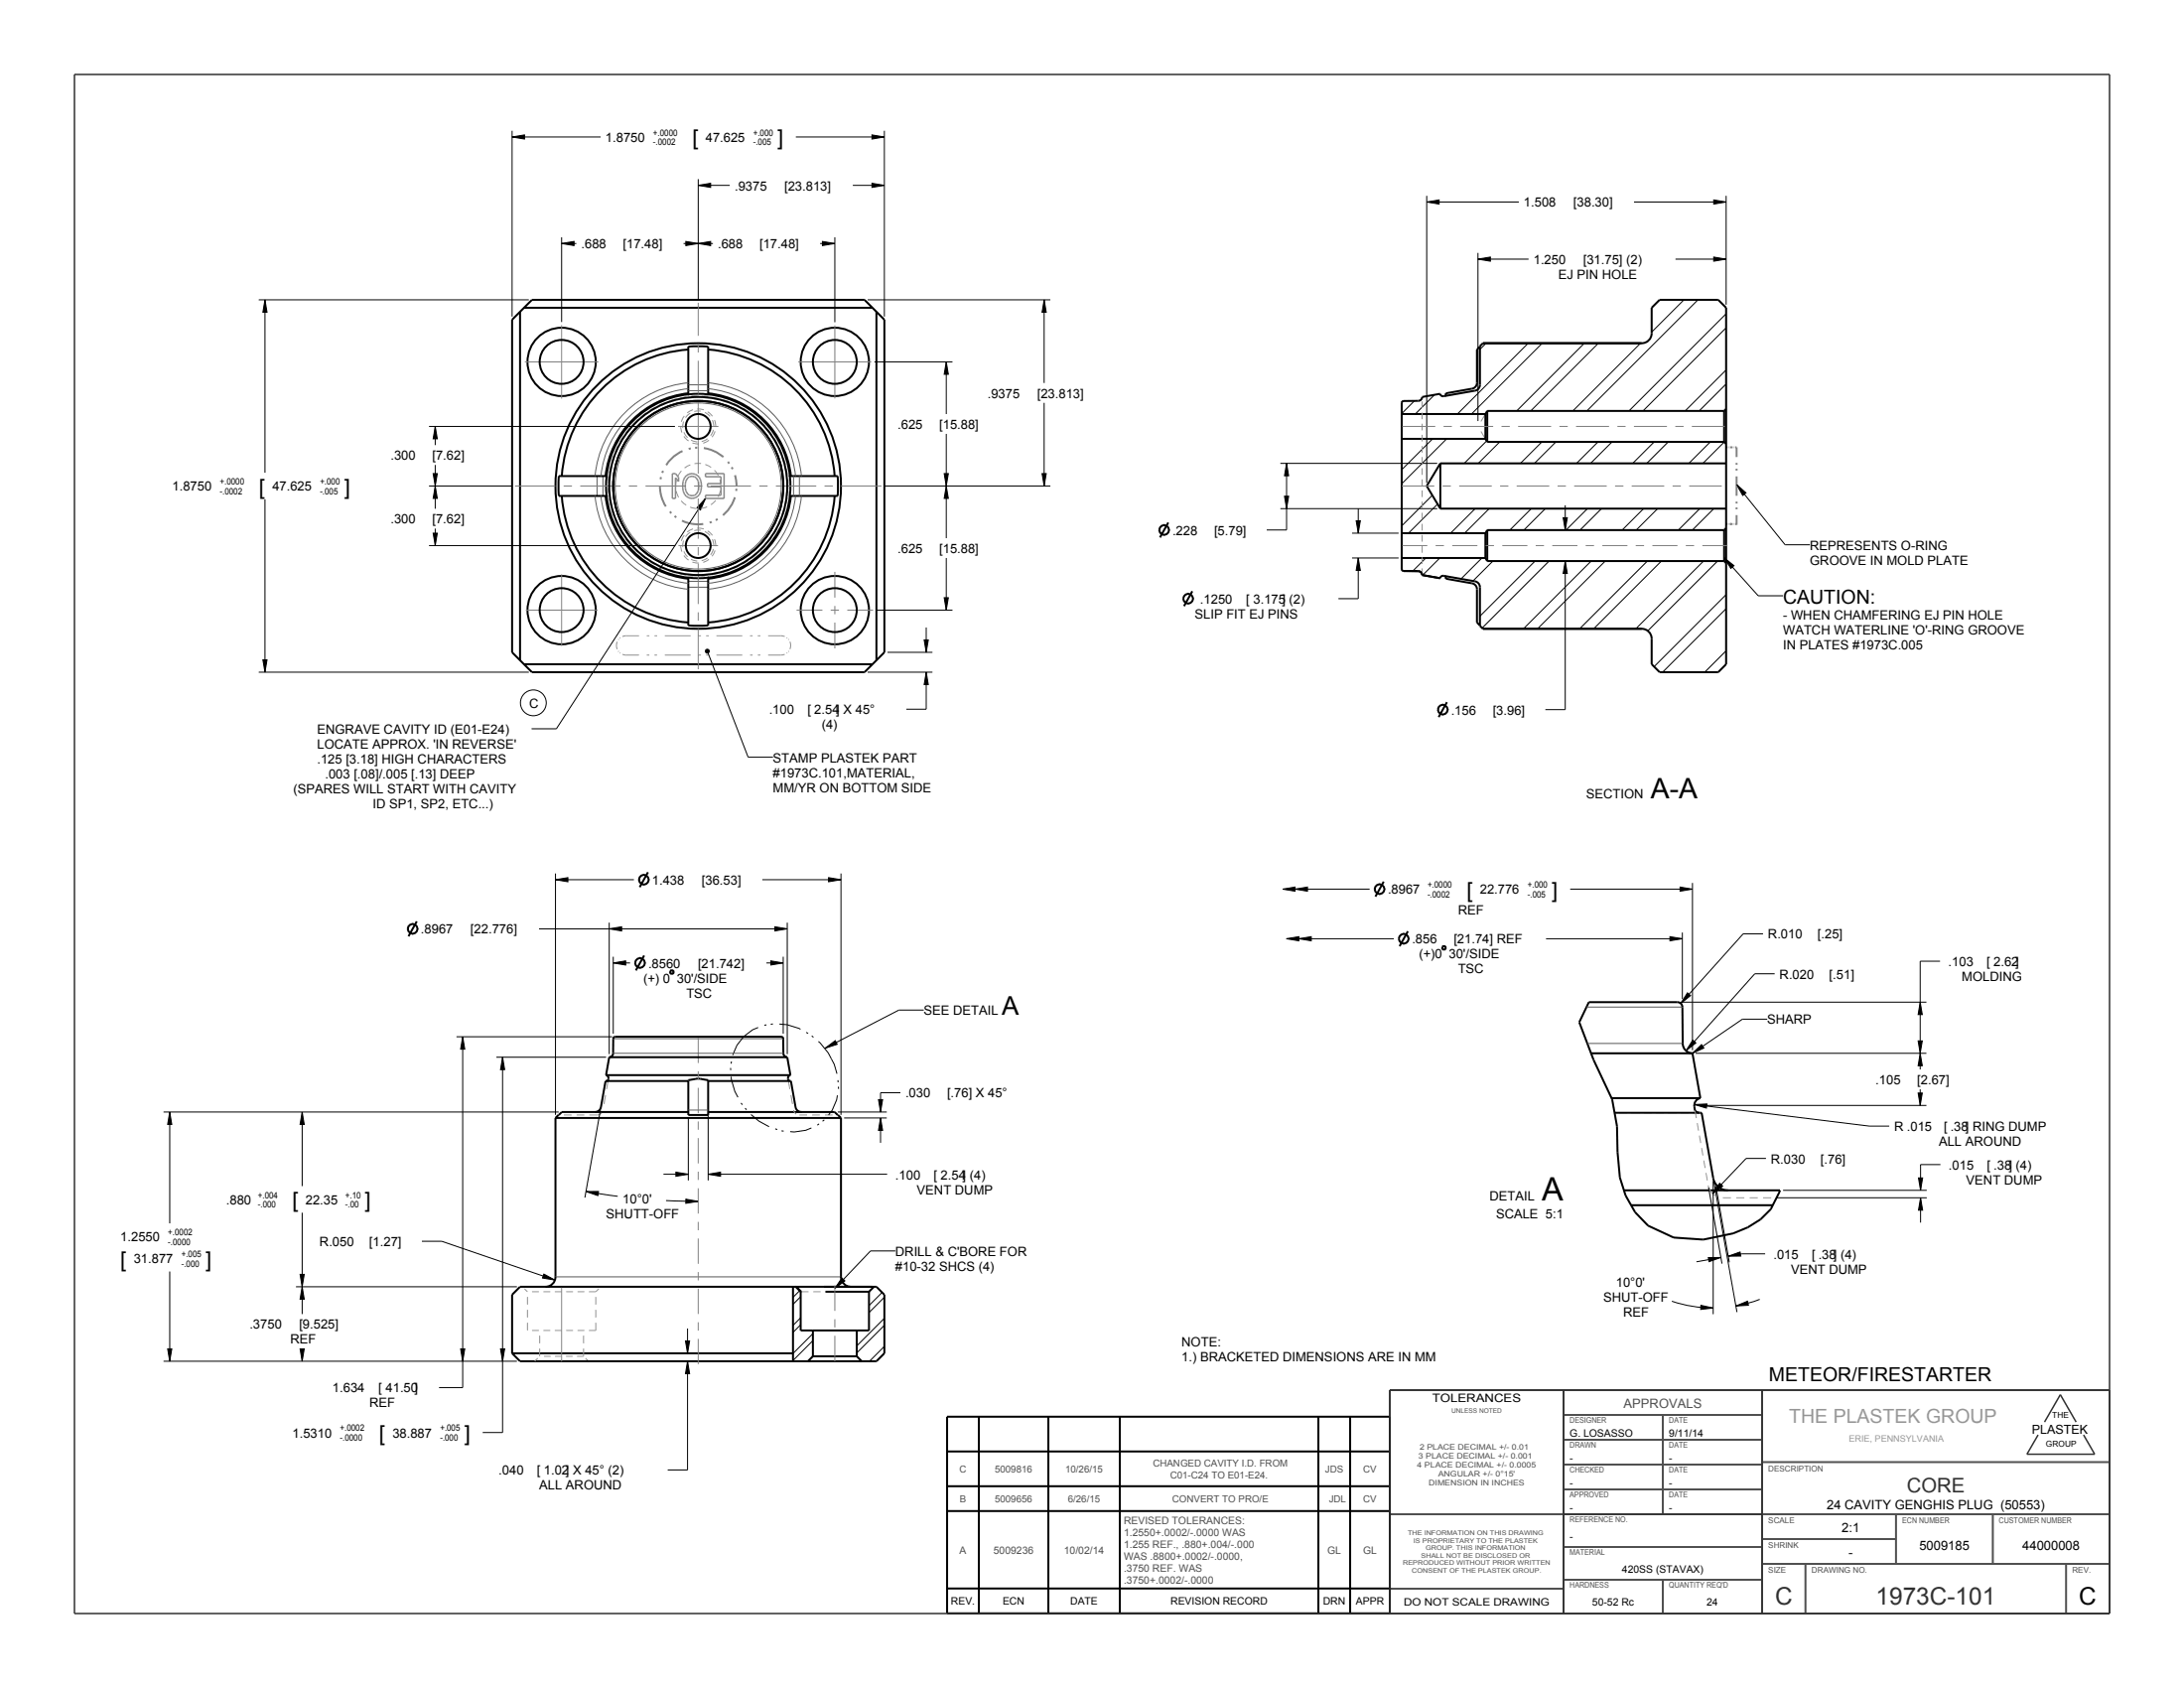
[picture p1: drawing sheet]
<svg xmlns="http://www.w3.org/2000/svg" width="559mm" height="432mm" viewBox="0 0 559 432" stroke-linecap="round" stroke-linejoin="round" font-family="sans-serif">
<g fill="none" stroke="#000" stroke-width=".51">
<path d="M133.1 79.7v89.2M134.1 78.7h89.1M224.2 79.7v89.2M131 81.8l5.1-5.1h85.1l5.1 5.1v85.1l-5.1 5h-85.1l-5.1-5zM176.1 89.4a35 35 0 0 0-32.4 32.4M181.2 89.4a35 35 0 0 1 32.4 32.4M378.7 88.7l-.8 .7v8.5a1.53 1.53 0 0 1-1.3 1.5l-6.6 1.2M176.1 100.9v-12.2l2.2-.1 2.9 .1v12.2M176.1 100.6a23.8 23.8 0 0 0-21.2 21.2M181.2 100.6a23.8 23.8 0 0 1 21.2 21.2M368.5 118.5v11.6M368.5 118.5l-3.5 5.8 3.5 5.8"/>
<path d="M368.5 118.5h73.1M370 100.6l-.3 .7M370 100.6v.3M441.1 105.1h-60.6l-.4 .8h-21.5v-2.8l.3-.5 4-.1a1.02 1.02 0 0 0 1-1l4.6-.8 .3 .5 .6 .2 8-1.5a1.52 1.52 0 0 0 1.3-1.5v-9.8l.7-.8h40.7a2.54 2.54 0 0 0 2.5-2.5v-6.6l2-2h15l2 2v91.2l-2 2h-15l-2-2v-6.5a2.54 2.54 0 0 0-2.5-2.6h-40.7l-.7-.7v-9.9a1.52 1.52 0 0 0-1.3-1.5l-8-1.4-.6 .1-.3 .5-4.6-.8a1.02 1.02 0 0 0-1-1l-4-.1-.3-.4v-2.9h21.5l.4 .8h60.6M441.1 113h-60.6l-.4-.7h-21.5v24.1h21.5l.4-.8h60.6M441.1 113l.5 .6M441.1 105.1v7.9M441.6 104.6l-.5 .5M143.7 126.9a35 35 0 0 0 32.4 32.3M154.9 126.9a23.8 23.8 0 0 0 21.2 21.1M155.2 121.8h-12.2l-.1 2.2 .1 2.9h12.2M202.1 121.8h12.2l.1 2.9-.1 2.2h-12.2"/>
<path d="M202.4 126.9a23.8 23.8 0 0 1-21.2 21.1M213.6 126.9a35 35 0 0 1-32.4 32.3M298.9 133.7l-2.1 3.8M368.5 130.1h73.1M441.1 135.6v7.9M441.6 135.1l-.5 .5M176.1 147.8v12.2l2.9 .1 2.2-.1v-12.2M305.1 151.2l-2.2 3.9M369.7 147.4l.3 .6M370 148l4.6 .9a4.6 4.6 0 0 1 2.7 .6l.4 .5 .2 .7v8.5l.8 .8M370 147.8v.2M441.1 143.5l.5 .5"/>
<path d="M134.1 169.9h89.1M370.2 179.6l-2.1 3.8M106.6 235.7l-2.1 3.8M165.8 223.1l-2.1 3.8M354 225.5l-2.1 3.9M360.2 238.2l-2.1 3.8M164.8 244.4l-2.1 3.8M171.7 248.2h.4l.2 .2v.5l-.2 .2h-.4l-.2-.2v-.5zM369 242.3l.2-.3h.5l.2 .3v.4l-.2 .2h-.5l-.2-.2zM155.1 275a.79 .79 0 0 1 .6 .7 .79 .79 0 0 1-.5 .8M155.1 275h47.1M155.9 270.4l-.8 4.6"/>
<path d="M156.9 269.4v-3.7l.3-.4 .2-.1h42.5l.2 .1 .3 .4v3.7M176.1 276.5v-.2l2-.4h1.1l2 .4v8.9h-5.1v-8.7h-21.2l-.8 4.7a4.6 4.6 0 0 1-.6 2.7l-.5 .4-.8 .2M181.2 276.5h21.2l.8 4.7a4.6 4.6 0 0 0 .6 2.7l.5 .4 .8 .2M201.4 270.4l.8 4.6M202.2 275a.79 .79 0 0 0-.6 .7 .79 .79 0 0 0 .5 .8M430.5 266.9v-9.3a1.27 1.27 0 0 0-1.3-1.2h-22.7l-2.4 5.1 3.6 9.6 4.8 10.1 1.2 6.9 .2 6.6 .6 6.5 1.4 4.6 2.5 4.3 3.3 3.4 6.5 3.1 7.6 .5 7.7-1.6 3.7-1.5 3.3-2.1 2.6-2.6 2.3-4.5v-.3h-39.9M433 269.4l2.1 11.5M142.1 286v40.6a2.54 2.54 0 0 1-2.5 2.6M142.1 286h73.1M176.1 284.5h-32.4l-1.6 1.5M181.2 284.5h32.4l1.6 1.5M215.2 286v40.6a2.54 2.54 0 0 0 2.5 2.6"/>
<path d="M412.3 280.9h22.8M413.1 284.7h22.3l2.9 16.6a3.8 3.8 0 0 0 3.8 3.2M435.1 280.9a2.12 2.12 0 0 0-1.2 3.4l.9 .4M417.3 308.3h36.3M131 331.2l2.1-2h91.1l2.1 2v15l-2.1 2h-91.1l-2.1-2zM202.9 329.2v19M203.7 329.3l1.2 1.1M203.8 329.2l1.2 1.2h-.1M204.9 330.4v9.9h3.1v6.6M211.2 330.4h11.1M222.3 330.4v9.9h-3.1v6.6M223.6 329.2l-1.3 1.2"/>
<path d="M131 346.2h71.9M208 346.9l-1.3 1.3M208 346.9h11.2M219.2 346.9l1.3 1.3M242.3 362.4h113.3v50.3h-113.3zM242.3 371.3h113.3M250.5 362.4v50.3M268.2 362.4v50.3M286.5 362.4v50.3M337.3 362.4v50.3M345.4 362.4v50.3M242.3 386.5h113.3"/>
<path d="M242.3 380.2h113.3M242.3 406.3h113.3"/>
<circle cx="143.7" cy="92.6" r="8.7"/>
<circle cx="213.6" cy="92.6" r="8.7"/>
<circle cx="178.6" cy="124.3" r="36.5"/>
<circle cx="178.6" cy="124.3" r="23.6"/>
<circle cx="178.6" cy="124.3" r="21.7"/>
<circle cx="297.8" cy="135.6" r="1.25"/>
<circle cx="143.7" cy="156.1" r="8.7"/>
<circle cx="213.6" cy="156.1" r="8.7"/>
<circle cx="304" cy="153.1" r="1.25"/>
<circle cx="369.1" cy="181.5" r="1.25"/>
<circle cx="105.6" cy="237.6" r="1.25"/>
<circle cx="164.7" cy="225" r="1.25"/>
<circle cx="353" cy="227.4" r="1.25"/>
<circle cx="163.7" cy="246.3" r="1.25"/>
<circle cx="359.1" cy="240.1" r="1.25"/>
</g>
<g fill="none" stroke="#000" stroke-width=".25">
<path d="M131 35l3.2-.5v1.1zM131 33.5v47.5M131 35h22.7M203.6 35h22.7M223.1 34.5l3.2 .5-3.2 .6zM226.3 33.5v47.5M178.7 47.4l3.1-.5v1zM178.7 45.8v30.9M178.7 47.4h8M218.2 47.4h8.1M223.1 46.9l3.2 .5-3.2 .5zM365 51.7l3.2-.6v1.1z"/>
<path d="M365 50.1v73.4M365 51.7h23.6M418.1 51.7h23.5M438.5 51.1l3.1 .6-3.1 .5zM441.6 50.1v27.8M66.2 76.7h69.1M67.8 76.7l.5 3.2h-1zM67.8 76.7v44.2M143.7 62.3l3.2-.5v1zM143.7 60.7v21.7M143.7 62.3h3.8M174.9 62.3h7.5"/>
<path d="M175.5 61.8l3.2 .5-3.2 .5zM178.7 62.3l3.1-.5v1zM209.8 62.3h3.8M210.4 61.8l3.2 .5-3.2 .5zM213.6 60.7v21.7M222 76.7h46.7M267.2 76.7l.5 3.2h-1.1zM267.2 76.7v21.3M378.1 66.3l3.2-.5v1zM378.1 64.7v43M378.1 66.3h13M428.7 66.3h12.9"/>
<path d="M430.8 76.7l-8.2 8.2M434.4 76.7l-28.4 28.4M438.5 65.8l3.1 .5-3.1 .5zM223.7 92.6h20M242.1 92.6l.5 3.1h-1zM242.1 92.6v13.3M380.2 87.8l-1.5 1.6M391 87.8l-18.1 18.1M394.6 87.8l-18.1 18.1M405.4 87.8l-17.3 17.3M409 87.8l-17.4 17.3M419.7 87.8l-17.3 17.3"/>
<path d="M441.6 80.3l-24.8 24.8M441.6 83.9l-21.2 21.2M441.6 94.6l-10.4 10.5M441.6 98.2l-6.8 6.9M109.8 109.1h62.9M111.4 109.1l.5 3.2h-1.1zM111.4 109.1v4.8M111.4 118.9v11.2M242.1 111v26.7M267.2 103.1v21.2M327.6 118.5h40.1M329.2 118.5l.5 3.2h-1z"/>
<path d="M329.2 118.5v17.1h-5.1M361.9 102.6l-3.3 3.2M366.5 112.3l-7.9 7.9M367 101l-4.9 4.9M370.1 112.3l-11.5 11.5M380.4 112.8l-5.8 5.7M383.7 113l-5.5 5.5M394.5 113l-5.5 5.5M398.1 113l-5.5 5.5M408.9 113l-5.5 5.5M412.5 113l-5.5 5.5M423.2 113l-5.5 5.5"/>
<path d="M426.8 113l-5.5 5.5M437.6 113l-5.5 5.5M441.2 113.1l-5.5 5.4M67.8 127.7v44.2M109.8 139.6h63M109.8 124.3h21.2M110.8 136.4h1.1l-.5 3.2zM110.8 121.1h1.1l-.5 3.2zM111.4 124.3l.5 3.2h-1.1zM111.4 135.2v4.4M180.5 127.5l-1.3 3-.9-.6zM180.5 127.5l-38.1 58.9h-6.4"/>
<path d="M226.3 124.3h42.4M241.6 121.1h1l-.5 3.2zM242.1 124.3l.5 3.2h-1zM266.6 121.1h1.1l-.5 3.2zM327.6 130.1h40.1M328.7 126.9h1l-.5 3.2zM345.9 136.4h11.9M347 133.2h1.1l-.6 3.2zM347.5 130v6.4M366.5 126.7l-7.9 7.8M367.8 128.9l-7.4 7.5M377.4 130.1l-6.2 6.3"/>
<path d="M381 130.1l-6.3 6.3M391.8 130.1l-5.5 5.5M395.4 130.1l-5.5 5.5M399.9 132.4h1.1l-.5 3.2zM400.5 129.3v6.3M406.2 130.1l-5.5 5.5M409.8 130.1l-5.5 5.5M420.5 130.1l-5.5 5.5M424.1 130.1l-5.5 5.5M434.9 130.1l-5.5 5.5M438.5 130.1l-5.5 5.5M444.3 123.9l2.4 2.2-.8 .6z"/>
<path d="M444.3 123.9l12.4 15.5h6.4M224.2 156.1h19.5M241.6 152.9h1l-.5 3.2zM242.1 142.7v13.4M345.9 142.7h11.9M347.5 142.7l.6 3.2h-1.1zM347.5 142.7v10.4h-5.1M364.8 142.7l-3.3 3.4M368.4 142.7l-4.4 4.4M379.2 142.7l-5.4 5.4M382 143.5l-5.1 5.1M392.8 143.5l-14.1 14.1"/>
<path d="M396.3 143.5l-17.1 17.2M400.5 143.5l.5 3.2h-1.1zM400.5 143.5v38h-5.1M407.1 143.5l-17.3 17.3M410.7 143.5l-17.3 17.3M421.5 143.5l-17.3 17.3M425.1 143.5l-17.3 17.3M435.9 143.5l-17.4 17.3M439.5 143.5l-17.9 17.9M441.1 142.7l2.6 2-.8 .7zM441.1 142.7l8.8 9.7h6.3M441.6 152.1l-18.4 18.4"/>
<path d="M441.6 155.7l-16.2 16.2M66.2 171.9h69.1M67.3 168.8h1l-.5 3.1zM180.5 166.3l.4-.2 .4 .1 .2 .4-.2 .4-.4 .1-.4-.3zM181.2 167.1l10.2 26.6h6.4M222 171.9h16.6M227.1 166.9h11.5M236.5 163.7h1l-.5 3.2zM237 171.9l.5 3.2h-1zM237 171.9v9.5h-5.1M237 160.5v6.4M441.6 166.5l-5.4 5.4"/>
<path d="M137.9 237.6h63.5M142.1 225l3.2-.5v1.1zM142.1 223.4v61.8M142.1 225h20.1M155.9 237.6l3.1-.5v1zM155.9 236v33.6M195 225h20.2M198.3 237.1l3.1 .5-3.1 .5zM201.4 236v33.6M212 224.5l3.2 .5-3.2 .6zM215.2 223.4v61.8M328.2 227.4l3.2-.5v1.1z"/>
<path d="M328.2 227.4h22.2M331.4 227.4l3.1-.5v1.1zM401.8 227.4h31.2M427.3 239.6l3.2 .5-3.2 .6zM429.9 226.9l3.1 .5-3.1 .6zM430.5 238.5v17.1M433 225.9v42.7M451.1 238.9h-5.1l-16 17.8M156.9 246.3l3.2-.5v1.1zM156.9 244.7v19.7M156.9 246.3h4.3M196.1 246.3h4.3"/>
<path d="M197.2 245.8l3.2 .5-3.2 .6zM200.4 244.7v19.7M236.3 258.4h-6.3l-18.9 9.7M329.1 240.1l3.2-.5v1.1zM329.1 240.1h27.5M332.3 240.1l3.2-.5v1.1zM395.6 240.1h34.9M430 256.4h62.9M431.8 254l.8 .7-2.6 2zM454.1 249.1h-5.1l-17.6 19.7M491.3 256.4l.5 3.1h-1zM496.4 245.9h-5.1v27.7"/>
<path d="M116.8 265.2h39.8M118.4 265.2l.5 3.2h-1zM118.4 265.2v89.8h-6.1M127 270.4h28.1M128.6 270.4l.5 3.2h-1zM128.6 270.4v96.1h-5.1M211.1 268.1l2.6-1.9 .5 .9zM230.4 279.5h-5.1v5M433 269.4l2.4-2.2 .6 .9zM433.1 266.1l.8 .7-2.5 2zM433.8 269.4h59.1M452.2 260.7h-6.4l-12.8 8.7"/>
<path d="M490.8 266.3h1l-.5 3.1zM490.8 279.6h1l-.5 3.2zM491.3 269.4l.5 3.2h-1zM491.3 278.6v4.2M41.8 284.5h101.1M43.4 284.5l.6 3.1h-1.1zM43.4 284.5v28.4M77.3 284.5l.5 3.1h-1zM77.3 284.5v18.9M153.6 284l-4 22.4M172.9 299.8l3.2 .6-3.2 .5zM176.1 286v16"/>
<path d="M181.2 285.3v16.7M214.4 284.5h12.5M216 286h10.9M224.8 281.3h1l-.5 3.2zM225.3 286l.5 3.2h-1zM225.3 286v6.3M433.5 282.5l3.2-.1-.1 1.1zM433.5 282.5l44.8 5.6h5.1M436.2 282.8h56.7M451.8 296.3h-5l-8.6 9M496.5 297.9h-5.1v6.6M77.3 310.2v26"/>
<path d="M107.9 317.5h5.1l29 10M149.9 304.8h3.2l-.1 1zM149.9 304.8l8.2 1.2M169.8 300.4h6.3M170.4 307.1l8.3 .2M175.5 306.8l3.2 .5-3.2 .5zM181.2 300.4l3.2-.6v1.1zM181.2 300.4h45.8M229.1 320h-6.4l-9.1 9.6M437.2 303.8l3.4 19.4M438.3 302.1v34.1M438.5 302.1l5.9 33.5"/>
<path d="M439 303.4l3.5 19.5M440 302.7l.8 .7-2.6 1.9zM454.6 306.4h38.4M456.2 304.5h36.8M490.9 301.3h1l-.5 3.2zM491.4 306.4l.5 3.2h-1zM491.4 306.4v6.3M43.4 325.3v22.9M75.7 329.2h56.6M76.8 326h1l-.5 3.2zM77.3 329.2l.5 3.1h-1zM139.2 325.9l2.8 1.6-3.2-.6z"/>
<path d="M175.9 339.8v6.4M204.6 330.2l-1.7 1.7M204.9 331.7l-2 2M204.9 337.1l-2 2M204.9 338.9l-2 1.9M215.4 326.9l.8 .8-2.6 1.9zM225.7 330.6l-3.4 3.4M226.3 331.8l-4 4M226.3 337.2l-7.1 7.1M226.3 339l-7.1 7.1M427.8 332.9a33.2 33.2 0 0 0 10.5 1.7M435.2 333.9l3.1 .7-3.2 .4z"/>
<path d="M437.1 321.7h3.2l-3 1zM440.3 321.7l-6.2 1.1M442.2 321.3l3-1 .2 1zM444.1 334.1l3-1.2 .3 1zM450.3 332.4l-3.1 1-3.1 .7M451.6 320.7h-6l-3.4 .6M41.8 348.2h90.5M42.9 345h1.1l-.6 3.2zM76.8 345h1l-.5 3.2zM77.3 345v3.2M117.9 345h1l-.5 3.2zM128.1 345h1l-.5 3.2z"/>
<path d="M175.4 343h1l-.5 3.2zM175.9 348.2l.5 3.2h-1zM175.9 348.2v27.8h-5.1M208 341.1l-5.1 5.1M208 342.9l-5.1 5.1M226.3 344.4l-3.8 3.8"/>
<circle cx="136.5" cy="179.8" r="3.3"/>
</g>
<path d="M19 19.1h520.8v393.6h-520.8zM355.6 355.6h184.1M355.6 355.6v57.1M400 355.6v57.1M450.8 355.6v57.1M521.5 367.1l-2.9 4.9h17.4l-2.9-4.9M523.1 363.8l4.1-7 4 7M400 387.4h50.8" fill="none" stroke="#313131" stroke-width=".38"/>
<g fill="#000">
<path d="M131 35l3.2-.5v1.1zM223.1 34.5l3.2 .5-3.2 .6zM178.7 47.4l3.1-.5v1zM223.1 46.9l3.2 .5-3.2 .5zM365 51.7l3.2-.6v1.1zM438.5 51.1l3.1 .6-3.1 .5zM67.8 76.7l.5 3.2h-1zM143.7 62.3l3.2-.5v1zM175.5 61.8l3.2 .5-3.2 .5zM178.7 62.3l3.1-.5v1zM210.4 61.8l3.2 .5-3.2 .5zM267.2 76.7l.5 3.2h-1.1z"/>
<path d="M378.1 66.3l3.2-.5v1zM438.5 65.8l3.1 .5-3.1 .5zM242.1 92.6l.5 3.1h-1zM111.4 109.1l.5 3.2h-1.1zM329.2 118.5l.5 3.2h-1zM110.8 136.4h1.1l-.5 3.2zM111.4 124.3l.5 3.2h-1.1zM110.8 121.1h1.1l-.5 3.2zM180.5 127.5l-1.3 3-.9-.6zM241.6 121.1h1l-.5 3.2zM242.1 124.3l.5 3.2h-1zM266.6 121.1h1.1l-.5 3.2z"/>
<path d="M328.7 126.9h1l-.5 3.2zM347 133.2h1.1l-.6 3.2zM399.9 132.4h1.1l-.5 3.2zM444.3 123.9l2.4 2.2-.8 .6zM241.6 152.9h1l-.5 3.2zM347.5 142.7l.6 3.2h-1.1zM400.5 143.5l.5 3.2h-1.1zM441.1 142.7l2.6 2-.8 .7zM67.3 168.8h1l-.5 3.1zM180.5 166.3l.4-.2 .4 .1 .2 .4-.2 .4-.4 .1-.4-.3zM236.5 163.7h1l-.5 3.2zM237 171.9l.5 3.2h-1z"/>
<path d="M142.1 225l3.2-.5v1.1zM155.9 237.6l3.1-.5v1zM198.3 237.1l3.1 .5-3.1 .5zM212 224.5l3.2 .5-3.2 .6zM328.2 227.4l3.2-.5v1.1zM331.4 227.4l3.1-.5v1.1zM429.9 226.9l3.1 .5-3.1 .6zM156.9 246.3l3.2-.5v1.1zM197.2 245.8l3.2 .5-3.2 .6zM329.1 240.1l3.2-.5v1.1zM332.3 240.1l3.2-.5v1.1zM431.8 254l.8 .7-2.6 2z"/>
<path d="M427.3 239.6l3.2 .5-3.2 .6zM491.3 256.4l.5 3.1h-1zM118.4 265.2l.5 3.2h-1zM128.6 270.4l.5 3.2h-1zM211.1 268.1l2.6-1.9 .5 .9zM433.1 266.1l.8 .7-2.5 2zM433 269.4l2.4-2.2 .6 .9zM490.8 266.3h1l-.5 3.1zM491.3 269.4l.5 3.2h-1zM43.4 284.5l.6 3.1h-1.1zM77.3 284.5l.5 3.1h-1zM224.8 281.3h1l-.5 3.2z"/>
<path d="M225.3 286l.5 3.2h-1zM433.5 282.5l3.2-.1-.1 1.1zM490.8 279.6h1l-.5 3.2zM149.9 304.8h3.2l-.1 1zM172.9 299.8l3.2 .6-3.2 .5zM175.5 306.8l3.2 .5-3.2 .5zM181.2 300.4l3.2-.6v1.1zM440 302.7l.8 .7-2.6 1.9zM490.9 301.3h1l-.5 3.2zM491.4 306.4l.5 3.2h-1zM76.8 326h1l-.5 3.2zM77.3 329.2l.5 3.1h-1z"/>
<path d="M139.2 325.9l2.8 1.6-3.2-.6zM215.4 326.9l.8 .8-2.6 1.9zM435.2 333.9l3.1 .7-3.2 .4zM437.1 321.7h3.2l-3 1zM442.2 321.3l3-1 .2 1zM444.1 334.1l3-1.2 .3 1zM42.9 345h1.1l-.6 3.2zM76.8 345h1l-.5 3.2zM117.9 345h1l-.5 3.2zM128.1 345h1l-.5 3.2zM175.4 343h1l-.5 3.2zM175.9 348.2l.5 3.2h-1z"/>
</g>
<g fill="none" stroke="#4f4f4f" stroke-width=".51">
<path d="M355.6 355.6h184.2v57.1h-184.2zM400 355.6v57.1M450.8 355.6v57.1M400 374.6h50.8M400 368.3h50.8M400 361.9h50.8M425.4 361.9v25.4M450.8 374h89M355.6 387.3h184.2M400 395.7h50.8M400 381h50.8M450.8 393.7h34.3"/>
<path d="M485.1 387.3v12.7M509.9 387.3v12.7M355.6 406.4h44.4M400 404.1h50.8M425.4 404.1v8.6M450.8 400h89M461.9 400v12.7M528.6 400v12.7"/>
</g>
<g fill="none" stroke="#939393" stroke-width=".25">
<path d="M176.1 101v.3M176.9 101.3h1M177.9 101.3h.1M178 101.3h.1M178 101.3l.1 .1M178.1 101.4h.1M178.8 101.4h-.7M181.2 100.9v.2M181.2 101.3h-1.2M378.9 110.4l1.2 1.9M380.1 105.9l-1.2 1.9M155.2 121.8h.3"/>
<path d="M155.4 126.9h.2M155.6 126.9h.1M155.6 121.8v1.2M155.7 125l-.1 1.1M155.7 125h.1M155.7 124.9v.1M155.7 124.6v.3M155.7 124v.3M155.7 124.9h.1M201.6 124v.3M201.6 124.6v.3M201.6 123.7h.1"/>
<path d="M201.6 123.6v.1M201.7 125.7v1.2M201.7 122.6l-.1 1M201.7 121.8h.2M201.7 121.8h.1M201.8 126.9h.3M176.1 147.5v.3M177.3 147.3l-1.2 .1M178.1 147.3h.1M178.5 147.3h.7M179.2 147.3h.1M179.3 147.3h.1"/>
<path d="M179.4 147.3h.1M179.4 147.3h1M181.2 147.4h.1M181.2 147.4v.2M160.2 167.6h3.3M160.2 162.6h3.3M165.5 167.6h.6M165.5 162.6h.6M167.5 167.6h.6M167.5 162.6h.6M170.1 167.6h6.6M170.1 162.6h6.6"/>
<path d="M178.7 167.6h.7M178.7 162.6h.7M180.7 167.6h.6M180.7 162.6h.6M183.3 167.6h6.6M183.3 162.6h6.6M191.9 167.6h.7M191.9 162.6h.7M193.9 167.6h.6M193.9 162.6h.6M196.5 167.6h3.3M196.5 162.6h3.3"/>
<path d="M155.6 276.3l-.4 2.3M201.7 276.3l.4 2.3M144.3 285.2h1.9M147.5 285.2h2M150.8 285.2h2M154.9 280.1l-.4 2.3M202.4 280.1l.4 2.3M204.5 285.2h2M207.8 285.2h2M211.1 285.2h1.9M413.1 284.7h.1M414.4 284.7h1.8"/>
<path d="M417.5 284.7h1.9M420.6 284.7h1.9M423.8 284.7h1.9M426.9 284.7h1.9M430 284.7h1.9M433.5 283.2h.1M433.7 284.1l.3 1.9M434.2 287.3l.4 1.9M434.8 284.7h.1M434.8 290.5l.3 1.9M434.9 284.7h.1M434.9 284.7h.2h-1.9"/>
<path d="M435.4 293.7l.3 1.9M435.4 284.7h-.2M435.9 296.9l.4 1.9M436.5 300.1l.3 1.9M437.1 303.3h.1M440.8 306.4h2.1M444.2 306.4h2.1M447.7 306.4h2M451.1 306.4h2.1M454.5 306.4h.1M134.2 329.7l.8 .7M135 330.4h.1"/>
<path d="M135 331.8v1.9M135 335.1v1.9M135 338.4v1.9M136.1 330.4h1.8M139 330.4h1.8M142 330.4h1.7M144.9 330.4h1.7M147.8 330.4h1.7M150.7 330.4h1.7M152.4 330.4h.1M152.4 331.8v1.9M152.4 335.1v1.9"/>
<path d="M152.4 338.4v1.9M153.2 329.7l-.8 .7M205 330.4h1.9M208.1 330.4h1.9M222.3 330.4h.1M137.6 347.5l-.8 .7M138.1 341.7v1.9M138.1 345v1.9M139.2 346.9h1.7M142 346.9h1.7M144.8 346.9h1.7M149.3 345v1.9h-1.7"/>
<path d="M149.3 341.7v1.9M149.8 347.5l.8 .7"/>
</g>
<g fill="none" stroke="#838383" stroke-width=".51">
<path d="M441.6 114.4h.4M442.2 114.4h.1M442.4 114.4h.1M442.7 114.4h.6M443.5 114.4h.1M443.7 114.4h.1M444 114.4h.3v2.5M444.3 118.4v.5M444.3 119.9v.5M441.6 134.1h.4M442.2 134.1h.1M442.4 134.1h.1"/>
<path d="M442.7 134.1h.1M442.7 134.1h.6M443.5 134.1h.1M443.7 134.1h.1M444 134.1h.3M444.3 121.9v4.9M444.3 128.3v.5M444.3 129.8v.5M444.3 131.8v2.5"/>
</g>
<g fill="none" stroke="#5d5d5d" stroke-width=".25">
<path d="M176.1 97.9a26.5 26.5 0 0 0-23.9 23.9M176.1 99.4a25 25 0 0 0-22.3 22.4M176.1 99.9h5.1M176.1 98.4h5.1M181.2 97.9a26.5 26.5 0 0 1 23.9 23.9M181.2 99.4a25 25 0 0 1 22.3 22.4M152.2 126.9a26.5 26.5 0 0 0 23.9 23.8M152.8 121.8v5.1M153.8 126.9a25 25 0 0 0 22.3 22.3M154.3 121.8v5.1M203 121.8v5.1M203.5 126.9a25 25 0 0 1-22.3 22.3"/>
<path d="M204.5 121.8v5.1M205.1 126.9a26.5 26.5 0 0 1-23.9 23.8M176.1 150.2h5.1M176.1 148.7h5.1M405.9 257.6h24.6M156.9 265.7h43.5M176.1 284h5.1M142.1 326.6h73.1"/>
<circle cx="178.6" cy="124.3" r="21.2"/>
</g>
<path d="M188.5 124.3a9.8 9.8 0 0 0-14.4-8.7 9.8 9.8 0 0 0-1 16.8 9.8 9.8 0 0 0 15.3-6.8l.1-1.3" fill="none" stroke="#838383" stroke-width=".51" stroke-dasharray="5.6 1.7 .6 1.1 .6 1.7" stroke-dashoffset="2.8" stroke-linecap="butt"/>
<g fill="none" stroke="#939393" stroke-width=".26">
<path d="M157.9 164.2l-.2 .9 .2 .9M158.2 166.6l.1 .1M158.3 163.5l-.1 .2M158.3 163.5h.1M158.6 167l.1 .1M158.7 163.1l-.1 .1M159.2 167.4l1 .2M160.2 162.6l-1 .2M199.8 162.6l1 .2M200.8 167.4l-1 .2M201.3 163.1h.1M201.3 163.1l.1 .1"/>
<path d="M201.4 167l-.1 .1M201.4 167h.1M201.7 163.5l.1 .1M201.8 163.6v.1M201.8 166.6l-.1 .1M202.1 164.2l.2 .9-.2 .9M153.9 284.7l-.5 .4-.6 .1M203 284l.3 .6 .4 .4M437.1 303.3a3.8 3.8 0 0 0 1.7 2.5"/>
</g>
<path d="M183.1 109.1a4.5 4.5 0 0 0-6.5-4 4.5 4.5 0 0 0-.6 7.6 4.5 4.5 0 0 0 7-2.8l.1-.8M183.1 139.6a4.5 4.5 0 0 0-6.5-4 4.5 4.5 0 0 0-.6 7.5 4.5 4.5 0 0 0 7-2.7l.1-.8M184.4 124.3a5.8 5.8 0 0 0-8.4-5.1 5.8 5.8 0 0 0-.8 9.8 5.8 5.8 0 0 0 9.2-3.7v-1M201.6 124.3a23 23 0 0 0-33.9-20.2 23 23 0 0 0-1.6 39.4 23 23 0 0 0 35.4-17.2l.1-2" fill="none" stroke="#939393" stroke-width=".25" stroke-dasharray="1.7 1.1" stroke-linecap="butt"/>
<path d="M190.3 265.1a13 13 0 0 0-1.6 15.5l1.1 1.8a15.4 15.4 0 0 0 16.7 6.6 11.7 11.7 0 0 0 7.5-14.8l-.6-2-.7-1.3M212.7 270.9l-1.1-1.9a15.4 15.4 0 0 0-16.7-6.5l-2.4 .9-2.2 1.7" fill="none" stroke="#000" stroke-width=".25" stroke-dasharray="5.6 1.7 .6 1.1 .6 1.7" stroke-linecap="butt"/>
<!-- layer: 03___PRT_ALL_CURVES -->
<path d="M172 121.1h.8l.8 1v1.1l-.8-1v5.3h-.8zM175.6 121.7a2.39 2.39 0 0 1 2.6-.2 2.39 2.39 0 0 1 1.2 2.2 2.99 2.99 0 0 1-2.3 3.8 2.48 2.48 0 0 1-2.4-2.6 3.8 3.8 0 0 1 .9-3.2zM176 122.2a1.71 1.71 0 0 1 2-.1 1.71 1.71 0 0 1 .8 1.8 2.3 2.3 0 0 1-1.7 2.9 1.82 1.82 0 0 1-1.8-2l.2-1.8zM180.5 121.1h4.8v6.4h-4.8v-.8h4v-2.2h-3.5v-.8h3.5v-1.7h-4z" fill="none" stroke="#888" stroke-width=".38"/>
<!-- layer: 05___PRT_ALL_AXES -->
<g fill="none" stroke="#7f7f7f" stroke-width=".25">
<path d="M178.7 77.4v8.5M134.3 92.6h18.8M143.7 83.2v18.8M178.7 88v2.2M178.7 92.3v8.4M204.3 92.6h18.6M213.6 83.2v18.7M173.5 109.1h10.3M178.7 102.9v18.2M358.8 109.1h8.4M369.3 109.1h2.2M373.6 109.1h8.4"/>
<path d="M384.2 109.1h2.1M388.4 109.1h8.5M399 109.1h2.1M403.2 109.1h8.5M413.8 109.1h2.1M418.1 109.1h8.4M428.6 109.1h2.2M432.9 109.1h8.4M131.8 124.3h10.3M144.2 124.3h2.1M148.5 124.3h10.3M160.9 124.3h2.1"/>
<path d="M165.1 124.3h10.4M173.6 139.6h10.1M177.6 124.3h2.1M178.7 123.3v2.1M178.7 127.5v10.3M178.7 139.9v2.2M181.8 124.3h10.4M194.3 124.3h2.1M198.5 124.3h10.3M211 124.3h2.1M215.2 124.3h10.3M358.6 124.3h8.4"/>
<path d="M358.8 139.6h6.4M367.3 139.6h2.2M369.1 124.3h2.1M371.6 139.6h6.4M373.4 124.3h8.3M380.1 139.6h2.2M383.8 124.3h2.1M384.4 139.6h6.4M388.1 124.3h8.3M392.9 139.6h2.1M397.2 139.6h6.4M398.5 124.3h2.1"/>
<path d="M402.8 124.3h8.3M405.7 139.6h2.1M410 139.6h6.4M413.2 124.3h2.2M417.5 124.3h8.3M418.5 139.6h2.1M422.8 139.6h6.4M427.9 124.3h2.2M431.3 139.6h2.1M432.2 124.3h8.3M435.6 139.6h6.4M134.5 156.1h18.4"/>
<path d="M143.7 146.9v18.3M178.7 144.2v10.3M178.7 156.6v2.2M203.8 156.1h6.6M212.5 156.1h2.2M213.6 146.3v6.6M213.6 155v2.1M213.6 159.3v6.6M216.8 156.1h6.6M178.7 160.9v10.3M178.7 265.4v6.5M178.7 274v2.2"/>
<path d="M178.7 278.3v6.5M178.7 286.9v2.1M178.7 291.1v6.5M178.7 299.7v2.1M178.7 304v6.4M178.7 312.6v2.1M178.7 316.8v6.5M143.7 329.4v18.9M178.7 325.4v2.1M178.7 329.7v6.4M178.7 338.2v2.2M213.6 328.8v6.5"/>
<path d="M213.6 337.5v2.1M178.7 342.5v6.5M213.6 341.7v6.5"/>
</g>
<g fill="none" stroke="#000" stroke-width=".51">
<path d="M379.4 87.8h40.7M358.6 105.9v6.4M380.1 105.9v6.4M380.5 105.1v7.9M358.6 136.4v6.3M380.1 136.4v6.3M380.5 135.6v7.9M359.1 146.1h3.8a1.02 1.02 0 0 1 1 1l4.6 .8M379.4 160.8h40.7M156.9 269.4a1.02 1.02 0 0 1-1 1h45.5a1.02 1.02 0 0 1-1-1M430.5 266.9a2.54 2.54 0 0 0 2.5 2.5h-25.9M208 340.3h11.2"/>
<circle cx="143.7" cy="92.6" r="5.6"/>
<circle cx="213.6" cy="92.6" r="5.6"/>
<circle cx="178.7" cy="109.1" r="3.2"/>
<circle cx="178.6" cy="124.3" r="22.8"/>
<circle cx="178.6" cy="124.3" r="21.8"/>
<circle cx="178.7" cy="139.6" r="3.2"/>
<circle cx="143.7" cy="156.1" r="5.6"/>
<circle cx="213.6" cy="156.1" r="5.6"/>
</g>
<g fill="none" stroke="#939393" stroke-width=".25">
<path d="M363.9 101.5h.1M363.9 102.7v1.7M363.9 105.5v1.7M363.9 108.4v1.7M363.9 111.2v1.7M363.9 114.1v1.7M363.9 116.9v1.7M363.9 119.8v1.7M363.9 122.6v1.7M363.9 125.5v1.7M363.9 128.3v1.7M363.9 131.2v1.7"/>
<path d="M363.9 134v1.7M363.9 136.9v1.7M363.9 139.7v1.7M363.9 142.5v1.8M363.9 145.4v1.7M135 340.3h.1M136.1 340.3h1.8M139 340.3h1.8M142 340.3h1.7M144.9 340.3h1.7M147.8 340.3h1.7M150.7 340.3h1.7"/>
</g>
<path d="M156.9 269.4h43.5M406.1 266.9h24.4" fill="none" stroke="#5d5d5d" stroke-width=".25"/>
<path d="M182.6 109.1a4 4 0 0 0-5.7-3.6 4 4 0 0 0-.7 6.7 4 4 0 0 0 6.3-2.3l.1-.8M182.6 139.6a4 4 0 0 0-5.7-3.6 4 4 0 0 0-.7 6.7 4 4 0 0 0 6.3-2.3l.1-.8" fill="none" stroke="#939393" stroke-width=".25" stroke-dasharray="1.7 1.1" stroke-linecap="butt"/>
<text font-size="8.3" x="394.5" y="307">A</text>
<text font-size="7.2" x="422.3" y="204.2">A-A</text>
<text font-size="6.6" x="256.3" y="259.7">A</text>
<g font-size="6.2" fill="#313131">
<text x="454.2" y="410.4">C</text>
<text x="480" y="410.4">1973C-101</text>
</g>
<text font-size="6.2" x="532" y="410.4">C</text>
<g font-size="5.5">
<text x="177.1" y="37.2">[</text>
<text x="199" y="37.2">]</text>
<text x="66.3" y="126.5">[</text>
<text x="88.1" y="126.5">]</text>
<text x="375.3" y="229.6">[</text>
<text x="397.1" y="229.6">]</text>
<text x="74.8" y="308.9">[</text>
<text x="93.3" y="308.9">]</text>
<text x="30.8" y="324">[</text>
<text x="52.6" y="324">]</text>
<text x="97" y="368.6">[</text>
<text x="118.8" y="368.6">]</text>
</g>
<text font-size="5.2" fill="#313131" x="487.9" y="381.7">CORE</text>
<g font-size="5">
<text x="456.2" y="154.3">CAUTION:</text>
<text x="452.6" y="353.2">METEOR/FIRESTARTER</text>
</g>
<text font-size="5" fill="#989898" x="457.8" y="364">THE PLASTEK GROUP</text>
<g font-size="3.3">
<text x="154.9" y="36.3">1.8750</text>
<text x="180.5" y="36.3">47.625</text>
<text x="188" y="48.7">.9375</text>
<text x="200.7" y="48.7">[23.813]</text>
<text x="389.9" y="52.9">1.508</text>
<text x="402.6" y="52.9">[38.30]</text>
<text x="148.7" y="63.6">.688</text>
<text x="159.4" y="63.6">[17.48]</text>
<text x="183.7" y="63.6">.688</text>
<text x="194.3" y="63.6">[17.48]</text>
<text x="392.4" y="67.6">1.250</text>
<text x="398.7" y="71.4">EJ PIN HOLE</text>
<text x="405.1" y="67.6">[31.75] (2)</text>
<text x="252.7" y="101.8">.9375</text>
<text x="265.4" y="101.8">[23.813]</text>
<text x="229.7" y="109.7">.625</text>
<text x="240.3" y="109.7">[15.88]</text>
<text x="99.9" y="117.7">.300</text>
<text x="110.6" y="117.7">[7.62]</text>
<text x="44.1" y="125.6">1.8750</text>
<text x="69.7" y="125.6">47.625</text>
<text x="99.9" y="133.9">.300</text>
<text x="110.6" y="133.9">[7.62]</text>
<text x="300" y="136.8">.228</text>
<text x="310.6" y="136.8">[5.79]</text>
<text x="229.7" y="141.5">.625</text>
<text x="240.3" y="141.5">[15.88]</text>
<text x="463.1" y="140.6">REPRESENTS O-RING</text>
<text x="463.1" y="144.4">GROOVE IN MOLD PLATE</text>
<text x="307.1" y="154.4">.1250</text>
<text x="318.8" y="154.4">[ 3.175] (2)</text>
<text x="305.7" y="158.2">SLIP FIT EJ PINS</text>
<text x="456.2" y="158.4">- WHEN CHAMFERING EJ PIN HOLE</text>
<text x="456.2" y="162.2">WATCH WATERLINE 'O'-RING GROOVE</text>
<text x="456.2" y="166.1">IN PLATES #1973C.005</text>
<text x="135.4" y="181.1">C</text>
<text x="196.8" y="182.7">.100</text>
<text x="206.6" y="182.7">[ 2.54] X 45°</text>
<text x="371.3" y="182.8">.156</text>
<text x="381.9" y="182.8">[3.96]</text>
<text x="81.1" y="187.7">ENGRAVE CAVITY ID (E01-E24)</text>
<text x="81.1" y="191.5">LOCATE APPROX. 'IN REVERSE'</text>
<text x="210.2" y="186.5">(4)</text>
<text x="81.1" y="195.3">.125 [3.18] HIGH CHARACTERS</text>
<text x="197.8" y="195">STAMP PLASTEK PART</text>
<text x="75" y="202.9">(SPARES WILL START WITH CAVITY</text>
<text x="83.2" y="199.1">.003 [.08]/.005 [.13] DEEP</text>
<text x="197.8" y="198.8">#1973C.101,MATERIAL,</text>
<text x="197.8" y="202.6">MM/YR ON BOTTOM SIDE</text>
<text x="95.4" y="206.8">ID SP1, SP2, ETC...)</text>
<text x="405.8" y="204.2">SECTION</text>
<text x="166.8" y="226.3">1.438</text>
<text x="179.5" y="226.3">[36.53]</text>
<text x="355.1" y="228.7">.8967</text>
<text x="373" y="233.8">REF</text>
<text x="378.7" y="228.7">22.776</text>
<text x="107.7" y="238.9">.8967</text>
<text x="120.4" y="238.9">[22.776]</text>
<text x="361.3" y="241.4">.856</text>
<text x="363.1" y="245.2">(+)0</text>
<text x="370.7" y="245.2">30'/SIDE</text>
<text x="371.9" y="241.4">[21.74] REF</text>
<text x="452.4" y="240.1">R.010</text>
<text x="465.1" y="240.1">[.25]</text>
<text x="164.6" y="251.4">(+) 0</text>
<text x="165.9" y="247.6">.8560</text>
<text x="173.2" y="251.4">30'/SIDE</text>
<text x="178.6" y="247.6">[21.742]</text>
<text x="373" y="249">TSC</text>
<text x="455.3" y="250.4">R.020</text>
<text x="468" y="250.4">[.51]</text>
<text x="498.5" y="247.2">.103</text>
<text x="502" y="251">MOLDING</text>
<text x="508.3" y="247.2">[ 2.62]</text>
<text x="175.6" y="255.2">TSC</text>
<text x="236.3" y="259.7">SEE DETAIL</text>
<text x="452.2" y="262">SHARP</text>
<text x="231.6" y="280.8">.030</text>
<text x="242.3" y="280.8">[.76] X 45°</text>
<text x="479.9" y="277.4">.105</text>
<text x="490.5" y="277.4">[2.67]</text>
<text x="484.7" y="289.3">R .015</text>
<text x="496.1" y="293.1">ALL AROUND</text>
<text x="497.4" y="289.3">[ .38] RING DUMP</text>
<text x="453.1" y="297.6">R.030</text>
<text x="465.8" y="297.6">[.76]</text>
<text x="498.6" y="299.2">.015</text>
<text x="508.4" y="299.2">[ .38] (4)</text>
<text x="229.1" y="301.6">.100</text>
<text x="234.6" y="305.5">VENT DUMP</text>
<text x="238.9" y="301.6">[ 2.54] (4)</text>
<text x="503.1" y="303">VENT DUMP</text>
<text x="57.9" y="308.1">.880</text>
<text x="78.2" y="308.1">22.35</text>
<text x="155.1" y="311.8">SHUTT-OFF</text>
<text x="159.3" y="308">10°0'</text>
<text x="381.1" y="307">DETAIL</text>
<text x="382.8" y="311.7">SCALE 5:1</text>
<text x="30.8" y="317.6">1.2550</text>
<text x="34.2" y="323.1">31.877</text>
<text x="81.8" y="318.8">R.050</text>
<text x="94.5" y="318.8">[1.27]</text>
<text x="229.1" y="321.3">DRILL &amp; C'BORE FOR</text>
<text x="453.8" y="322">.015</text>
<text x="463.6" y="322">[ .38] (4)</text>
<text x="229.1" y="325.1">#10-32 SHCS (4)</text>
<text x="413.5" y="329.2">10°0'</text>
<text x="458.2" y="325.8">VENT DUMP</text>
<text x="410.2" y="333">SHUT-OFF</text>
<text x="63.9" y="340">.3750</text>
<text x="76.6" y="340">[9.525]</text>
<text x="415.3" y="336.8">REF</text>
<text x="74.3" y="343.8">REF</text>
<text x="302.3" y="344.4">NOTE:</text>
<text x="302.3" y="348.2">1.) BRACKETED DIMENSIONS ARE IN MM</text>
<text x="85.1" y="356.2">1.634</text>
<text x="96.8" y="356.2">[ 41.50]</text>
<text x="94.5" y="360">REF</text>
<text x="74.8" y="367.7">1.5310</text>
<text x="100.4" y="367.7">38.887</text>
<text x="127.6" y="377.3">.040</text>
<text x="137.4" y="377.3">[ 1.02] X 45° (2)</text>
<text x="138" y="381.1">ALL AROUND</text>
<text x="467.4" y="386.1">24 CAVITY GENGHIS PLUG (50553)</text>
<text x="471.2" y="391.8">2:1</text>
<text x="473" y="398.1">-</text>
<text x="491.1" y="396.6">5009185</text>
<text x="517.5" y="396.6">44000008</text>
</g>
<text font-size="3.3" fill="#4f4f4f" x="415.4" y="360">APPROVALS</text>
<text font-size="3.2" x="519.9" y="366.7">PLASTEK</text>
<text font-size="3" x="366.5" y="358.6">TOLERANCES</text>
<g font-size="2.6">
<text x="401.6" y="367.4">G. LOSASSO</text>
<text x="427" y="367.4">9/11/14</text>
<text x="401.6" y="373.8">-</text>
<text x="427" y="373.8">-</text>
<text x="401.6" y="380.1">-</text>
<text x="427" y="380.1">-</text>
<text x="401.6" y="386.5">-</text>
<text x="427" y="386.5">-</text>
<text x="401.6" y="393.8">-</text>
<text x="415" y="402.2">420SS (STAVAX)</text>
<text x="243.3" y="410.5">REV.</text>
<text x="256.6" y="410.5">ECN</text>
<text x="273.9" y="410.5">DATE</text>
<text x="299.5" y="410.5">REVISION RECORD</text>
<text x="338.5" y="410.5">DRN</text>
<text x="346.9" y="410.5">APPR</text>
<text x="359.2" y="410.6">DO NOT SCALE DRAWING</text>
<text x="407.4" y="410.7">50-52 Rc</text>
<text x="436.7" y="410.7">24</text>
</g>
<g font-size="2.6" fill="#4f4f4f">
<text x="287.5" y="389.8">REVISED TOLERANCES:</text>
<text x="287.5" y="392.9">1.2550+.0002/-.0000 WAS</text>
<text x="287.5" y="395.9">1.255 REF., .880+.004/-.000</text>
<text x="245.5" y="397.5">A</text>
<text x="254.2" y="397.5">5009236</text>
<text x="272.2" y="397.5">10/02/14</text>
<text x="287.5" y="399">WAS .8800+.0002/-.0000,</text>
<text x="339.6" y="397.5">GL</text>
<text x="348.8" y="397.5">GL</text>
<text x="287.5" y="402">.3750 REF. WAS</text>
<text x="287.5" y="405.1">.3750+.0002/-.0000</text>
</g>
<g font-size="2.5" fill="#4f4f4f">
<text x="245.5" y="376.7">C</text>
<text x="254.5" y="376.7">5009816</text>
<text x="272.6" y="376.7">10/26/15</text>
<text x="295" y="375.3">CHANGED CAVITY I.D. FROM</text>
<text x="339" y="376.7">JDS</text>
<text x="348.8" y="376.7">CV</text>
<text x="299.4" y="378.1">C01-C24 TO E01-E24.</text>
<text x="245.6" y="384.3">B</text>
<text x="254.5" y="384.3">5009656</text>
<text x="273.2" y="384.3">6/26/15</text>
<text x="300" y="384.3">CONVERT TO PRO/E</text>
<text x="340" y="384.3">JDL</text>
<text x="348.8" y="384.3">CV</text>
</g>
<g font-size="2.3">
<text x="167.1" y="34.7">+.0000</text>
<text x="192.7" y="34.7">+.000</text>
<text x="167.1" y="37.2">-.0002</text>
<text x="192.7" y="37.2">-.005</text>
<text x="56.3" y="124">+.0000</text>
<text x="81.9" y="124">+.000</text>
<text x="56.3" y="126.5">-.0002</text>
<text x="81.9" y="126.5">-.005</text>
<text x="365.3" y="227.1">+.0000</text>
<text x="390.9" y="227.1">+.000</text>
<text x="365.3" y="229.6">-.0002</text>
<text x="390.9" y="229.6">-.005</text>
<text x="66" y="306.5">+.004</text>
<text x="66" y="308.9">-.000</text>
<text x="88.3" y="306.5">+.10</text>
<text x="88.3" y="308.9">-.00</text>
<text x="43" y="316">+.0002</text>
<text x="43" y="318.5">-.0000</text>
<text x="46.4" y="321.5">+.005</text>
<text x="46.4" y="324">-.000</text>
<text x="87" y="366.1">+.0002</text>
<text x="87" y="368.6">-.0000</text>
<text x="112.6" y="366.1">+.005</text>
<text x="112.6" y="368.6">-.000</text>
</g>
<text font-size="2.3" fill="#989898" x="473.1" y="368.7">ERIE, PENNSYLVANIA</text>
<g font-size="2.1" fill="#4f4f4f">
<text x="401.6" y="364">DESIGNER</text>
<text x="427" y="364">DATE</text>
<text x="401.6" y="370.4">DRAWN</text>
<text x="427" y="370.4">DATE</text>
<text x="401.6" y="376.7">CHECKED</text>
<text x="427" y="376.7">DATE</text>
<text x="452.4" y="376.4">DESCRIPTION</text>
<text x="401.6" y="383.1">APPROVED</text>
<text x="427" y="383.1">DATE</text>
<text x="401.6" y="389.4">REFERENCE NO.</text>
<text x="452.4" y="389.7">SCALE</text>
<text x="486.7" y="389.7">ECN NUMBER</text>
<text x="511.5" y="389.7">CUSTOMER NUMBER</text>
<text x="401.6" y="397.8">MATERIAL</text>
<text x="452.4" y="396.1">SHRINK</text>
<text x="401.6" y="406.2">HARDNESS</text>
<text x="427" y="406.2">QUANTITY REQ'D</text>
<text x="452.4" y="402.4">SIZE</text>
<text x="463.5" y="402.4">DRAWING NO.</text>
<text x="530.2" y="402.4">REV.</text>
</g>
<g font-size="2.1">
<text x="525.1" y="362.6">THE</text>
<text x="523.5" y="370">GROUP</text>
</g>
<g font-size="2" fill="#4f4f4f">
<text x="363.2" y="370.8">2 PLACE DECIMAL +/- 0.01</text>
<text x="362.6" y="375.4">4 PLACE DECIMAL +/- 0.0005</text>
<text x="362.9" y="373.1">3 PLACE DECIMAL +/- 0.001</text>
<text x="368" y="377.7">ANGULAR +/- 0°15'</text>
<text x="365.6" y="380">DIMENSION IN INCHES</text>
</g>
<g font-size="1.7" fill="#4f4f4f">
<text x="371.4" y="361.3">UNLESS NOTED</text>
<text x="360.2" y="392.7">THE INFORMATION ON THIS DRAWING</text>
<text x="361.7" y="394.7">IS PROPRIETARY TO THE PLASTEK</text>
<text x="358.9" y="400.4">REPRODUCED WITHOUT PRIOR WRITTEN</text>
<text x="363.6" y="398.5">SHALL NOT BE DISCLOSED OR</text>
<text x="364.8" y="396.6">GROUP. THIS INFORMATION</text>
<text x="361.3" y="402.3">CONSENT OF THE PLASTEK GROUP.</text>
</g>
</svg>
